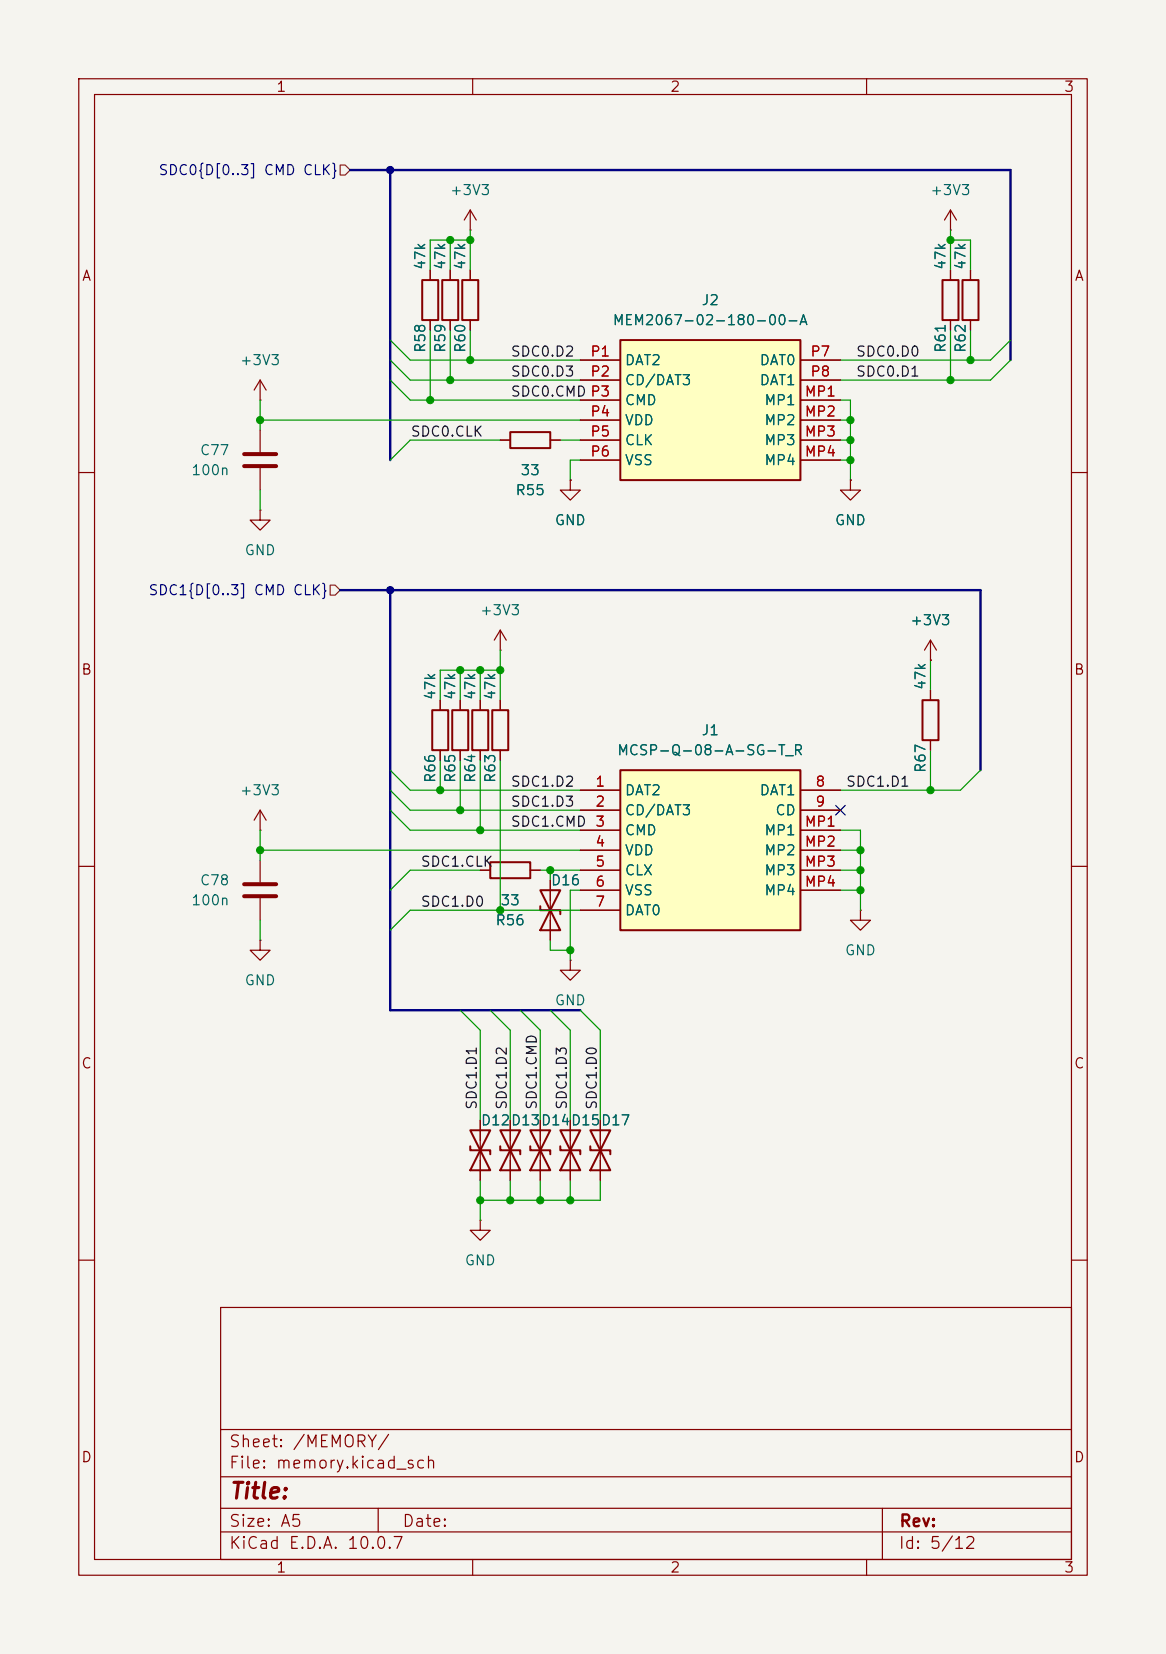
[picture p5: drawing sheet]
<svg xmlns="http://www.w3.org/2000/svg" width="148mm" height="210mm" viewBox="0 0 148 210" stroke-linecap="round" stroke-linejoin="round" font-family="sans-serif">
<path d="M0 0h148v210h-148z" fill="#f5f4ef" stroke="#f5f4ef" stroke-width=".13"/>
<g fill="none" stroke="#840000" stroke-width=".15">
<path d="M10 10h128v190h-128zM12 12h124v186h-124zM60 10v2M110 10v2M54.6 34.3v1.3M57.1 34.3v1.3M59.7 29.2h.1M59.7 26.7v2.5M59.7 34.3v1.3M59.7 26.7l-.8 1.2M59.7 26.7l.8 1.2M120.6 29.2h.1"/>
<path d="M120.6 26.7l-.7 1.2M120.6 26.7l.8 1.2M120.6 26.7v2.5M123.2 34.3v1.3M33 50.8h.1M33 48.3v2.5M33 54.6v2.8M33 59.4v2.8M33 48.3l-.7 1.2M33 48.3l.8 1.2M54.6 40.6v1.3M57.1 40.6v1.3"/>
<path d="M59.7 40.6v1.3M123.2 40.6v1.3M10 60h2M33 64.8v1.2h1.3l-1.3 1.3-1.3-1.3h1.3M33 64.8h.1M72.4 61v1.2h1.3l-1.3 1.3-1.3-1.3h1.3M72.4 61h.1M107.9 61v1.2h1.3l-1.3 1.3-1.2-1.3h1.2M107.9 61h.1M136 60h2M55.9 88.9v1.3M55.9 95.3v1.2"/>
<path d="M58.4 88.9v1.3M58.4 95.3v1.2M61 88.9v1.3M61 95.3v1.2M63.5 82.6h.1M63.5 80v2.6M63.5 88.9v1.3M63.5 95.3v1.2M63.5 80l-.8 1.3M63.5 80l.8 1.3M118.1 83.8h.1M118.1 81.3v2.5"/>
<path d="M118.1 87.6v1.3M118.1 94v1.3M118.1 81.3l-.8 1.3M118.1 81.3l.8 1.3M10 110h2M33 105.4h.1M33 119.4v1.3h1.3l-1.3 1.2-1.3-1.2h1.3M33 119.4h.1M33 102.9l-.7 1.2M33 102.9l.8 1.2M33 102.9v2.5M33 109.2v2.8"/>
<path d="M33 114v2.8M61 110.5h1.2M67.3 110.5h1.3M69.8 111.8v7.6M109.2 115.6v1.2h1.3l-1.3 1.3-1.3-1.3h1.3M109.2 115.6h.1M136 110h2M72.4 121.9v1.3h1.3l-1.3 1.3-1.3-1.3h1.3M72.4 121.9h.1M61 154.9v1.3h1.2l-1.2 1.3-1.3-1.3h1.3M61 154.9h.1M61 142.2v7.7"/>
<path d="M64.8 142.2v7.7M68.6 142.2v7.7M72.4 142.2v7.7M76.2 142.2v7.7M10 160h2M28 166h108v32h-108zM136 160h2M28 194.5h108M28 191.5h108M28 187.5h108M28 181.5h108M48 191.5v3"/>
<path d="M60 198v2M110 198v2M112 191.5v6.5"/>
</g>
<g fill="none" stroke="#840000" stroke-width=".25">
<path d="M53.6 35.6h2v5h-2zM56.1 35.6h2.1v5h-2.1zM58.7 35.6h2v5h-2zM122.2 35.6h2v5h-2zM54.9 90.2h2v5.1h-2zM57.4 90.2h2v5.1h-2zM59.9 90.2h2.1v5.1h-2.1zM62.5 90.2h2v5.1h-2zM117.1 88.9h2v5.1h-2zM62.2 109.5h5.1v2h-5.1zM68.6 113h2.5l-2.5 5.1h2.5zM68.6 115.1v.5h2.5v.5"/>
<path d="M59.7 143.5h2.5l-2.5 5.1h2.5zM59.7 145.5v.6h2.5v.5M63.5 143.5h2.5l-2.5 5.1h2.5zM63.5 145.5v.6h2.5v.5M67.3 143.5h2.5l-2.5 5.1h2.5zM67.3 145.5v.6h2.5v.5M71.1 143.5h2.6l-2.6 5.1h2.6zM71.1 145.5v.6h2.6v.5M74.9 143.5h2.6l-2.6 5.1h2.6zM74.9 145.5v.6h2.6v.5"/>
</g>
<path d="M31 59.2h4.1M31 57.7h4.1M31 113.8h4.1M31 112.3h4.1" fill="none" stroke="#840000" stroke-width=".51"/>
<path d="M78.7 43.2h22.9v17.8h-22.9z" fill="#ffffc2"/>
<path d="M64.8 54.9h5v2h-5zM78.7 43.2h22.9v17.8h-22.9z" fill="none" stroke="#840000" stroke-width=".25"/>
<g fill="none" stroke="#840000" stroke-width=".15">
<path d="M63.5 55.9h1.3M69.8 55.9h1.3M73.7 50.8h5M73.7 53.3h5M73.7 55.9h5M73.7 58.4h5M73.7 45.7h5M73.7 48.3h5M101.6 50.8h5.1M101.6 53.3h5.1M101.6 55.9h5.1M101.6 58.4h5.1"/>
<path d="M101.6 45.7h5.1M101.6 48.3h5.1"/>
</g>
<path d="M78.7 97.8h22.9v20.3h-22.9z" fill="#ffffc2"/>
<path d="M119.6 35.6h2.1v5h-2.1zM78.7 97.8h22.9v20.3h-22.9z" fill="none" stroke="#840000" stroke-width=".25"/>
<g fill="none" stroke="#840000" stroke-width=".15">
<path d="M54.6 34.3v1.3M57.1 34.3v1.3M59.7 34.3v1.3M120.6 34.3v1.3M123.2 34.3v1.3M54.6 40.6v1.3M57.1 40.6v1.3M59.7 40.6v1.3M63.5 55.9h1.3M69.8 55.9h1.3M73.7 50.8h5M73.7 53.3h5"/>
<path d="M73.7 55.9h5M73.7 58.4h5M73.7 45.7h5M73.7 48.3h5M101.6 50.8h5.1M101.6 53.3h5.1M101.6 55.9h5.1M101.6 58.4h5.1M101.6 45.7h5.1M101.6 48.3h5.1M120.6 40.6v1.3M123.2 40.6v1.3"/>
<path d="M72.4 61h.1M107.9 61h.1M55.9 88.9v1.3M55.9 95.3v1.2M58.4 88.9v1.3M58.4 95.3v1.2M61 88.9v1.3M61 95.3v1.2M63.5 88.9v1.3M63.5 95.3v1.2M118.1 83.8h.1M118.1 87.6v1.3"/>
<path d="M118.1 94v1.3M61 110.5h1.2M67.3 110.5h1.3M69.8 111.8v2.5M69.8 116.8v2.6M73.7 100.3h5M73.7 102.9h5M73.7 105.4h5M73.7 108h5M73.7 110.5h5M73.7 113h5M73.7 115.6h5"/>
<path d="M101.6 100.3h5.1M101.6 102.9h5.1M101.6 105.4h5.1M101.6 108h5.1M101.6 110.5h5.1M101.6 113h5.1M61 142.2v2.6M61 147.3v2.6M64.8 142.2v2.6M64.8 147.3v2.6M68.6 142.2v2.6M68.6 147.3v2.6"/>
<path d="M72.4 142.2v2.6M72.4 147.3v2.6M76.2 142.2v2.6M76.2 147.3v2.6"/>
</g>
<path d="M43.2 21h.6l.6 .6-.6 .6h-.6zM41.9 74.3h.6l.7 .6-.7 .7h-.6z" fill="none" stroke="#725600" stroke-width=".15"/>
<path d="M44.4 21.6h83.9v24.1M49.5 21.6v36.8M43.2 74.9h81.3v22.9M49.5 74.9v53.4h24.2" fill="none" stroke="#000084" stroke-width=".3"/>
<g fill="none" stroke="#009600" stroke-width=".15">
<path d="M57.1 30.5v3.8M59.7 29.2v5.1M59.7 30.5h-5.1v3.8M120.6 30.5h2.6v3.8M120.6 29.2v5.1M33 50.8v3.8M33 53.3h40.7M49.5 45.7l2.6 2.6h21.6M49.5 43.2l2.6 2.5h21.6M49.5 48.3l2.6 2.5h21.6M54.6 41.9v8.9M57.1 41.9v6.4"/>
<path d="M59.7 41.9v3.8M63.5 55.9h-11.4l-2.6 2.5M71.1 55.9h2.6M73.7 58.4h-1.3v2.6M106.7 55.9h1.2M106.7 58.4h1.2M106.7 53.3h1.2M106.7 50.8h1.2v10.2M120.6 41.9v6.4M123.2 41.9v3.8M128.3 45.7l-2.6 2.6h-19M128.3 43.2l-2.6 2.5h-19"/>
<path d="M33 62.2v2.6M49.5 97.8l2.6 2.5h21.6M55.9 96.5v3.8M58.4 85.1v3.8M58.4 96.5v6.4M61 85.1v3.8M61 96.5v8.9M63.5 82.6v6.3M63.5 96.5v19.1M63.5 85.1h-7.6v3.8M118.1 83.8v3.8M118.1 95.3v5"/>
<path d="M124.5 97.8l-2.6 2.5h-15.2M33 105.4v3.8M33 116.8v2.6M33 108h40.7M49.5 102.9l2.6 2.5h21.6M49.5 100.3l2.6 2.6h21.6M61 110.5h-8.9l-2.6 2.5M68.6 110.5h5.1M69.8 110.5v1.3M69.8 119.4v1.3h2.6M73.7 113h-1.3v8.9M73.7 115.6h-21.6l-2.6 2.5"/>
<path d="M106.7 105.4h2.5v10.2M106.7 113h2.5M106.7 110.5h2.5M106.7 108h2.5M58.4 128.3l2.6 2.5v11.4M62.2 128.3l2.6 2.5v11.4M66 128.3l2.6 2.5v11.4M69.8 128.3l2.6 2.5v11.4M73.7 128.3l2.5 2.5v11.4M61 149.9v5M64.8 149.9v2.5M68.6 149.9v2.5"/>
<path d="M72.4 149.9v2.5M76.2 149.9v2.5h-15.2"/>
</g>
<path d="M106.1 102.3l1.2 1.2M107.3 102.3l-1.2 1.2" fill="none" stroke="#000084" stroke-width=".15"/>
<g fill="#009600" stroke="#009600" stroke-width=".13">
<circle cx="33" cy="53.3" r=".46"/>
<circle cx="61" cy="85.1" r=".46"/>
<circle cx="63.5" cy="85.1" r=".46"/>
<circle cx="58.4" cy="85.1" r=".46"/>
<circle cx="118.1" cy="100.3" r=".46"/>
<circle cx="69.8" cy="110.5" r=".46"/>
<circle cx="72.4" cy="120.7" r=".46"/>
<circle cx="55.9" cy="100.3" r=".46"/>
<circle cx="109.2" cy="108" r=".46"/>
<circle cx="109.2" cy="110.5" r=".46"/>
<circle cx="61" cy="105.4" r=".46"/>
<circle cx="58.4" cy="102.9" r=".46"/>
<circle cx="109.2" cy="113" r=".46"/>
<circle cx="57.1" cy="30.5" r=".46"/>
<circle cx="59.7" cy="30.5" r=".46"/>
<circle cx="72.4" cy="152.4" r=".46"/>
<circle cx="64.8" cy="152.4" r=".46"/>
<circle cx="61" cy="152.4" r=".46"/>
<circle cx="68.6" cy="152.4" r=".46"/>
<circle cx="63.5" cy="115.6" r=".46"/>
<circle cx="33" cy="108" r=".46"/>
<circle cx="57.1" cy="48.3" r=".46"/>
<circle cx="54.6" cy="50.8" r=".46"/>
<circle cx="59.7" cy="45.7" r=".46"/>
<circle cx="107.9" cy="55.9" r=".46"/>
<circle cx="107.9" cy="58.4" r=".46"/>
<circle cx="107.9" cy="53.3" r=".46"/>
<circle cx="123.2" cy="45.7" r=".46"/>
<circle cx="120.6" cy="48.3" r=".46"/>
<circle cx="120.6" cy="30.5" r=".46"/>
</g>
<g fill="#000084" stroke="#000084" stroke-width=".13">
<circle cx="49.5" cy="74.9" r=".46"/>
<circle cx="49.5" cy="21.6" r=".46"/>
</g>
<text font-size="2" fill="#840000" x="29" y="190.8">Title:</text>
<g font-size="1.5" fill="#840000">
<text x="29" y="184.1">Sheet: /MEMORY/</text>
<text x="29" y="186.8">File: memory.kicad_sch</text>
<text x="29" y="197">KiCad E.D.A. 10.0.7</text>
<text x="29" y="194.2">Size: A5</text>
<text x="51" y="194.2">Date:</text>
<text x="114" y="197">Id: 5/12</text>
<text x="114.1" y="194.2">Rev:</text>
</g>
<g font-size="1.3" fill="#840000">
<text x="35" y="12">1</text>
<text x="85" y="12">2</text>
<text x="135" y="12">3</text>
<text x="10.3" y="36">A</text>
<text x="136.3" y="36">A</text>
<text x="10.2" y="86">B</text>
<text x="136.2" y="86">B</text>
<text x="10.2" y="136">C</text>
<text x="136.2" y="136">C</text>
<text x="10.2" y="186">D</text>
<text x="136.2" y="186">D</text>
<text x="35" y="200">1</text>
<text x="85" y="200">2</text>
<text x="135" y="200">3</text>
</g>
<g font-size="1.3" fill="#000084">
<text x="20" y="22.6">SDC0{D[0..3] CMD CLK}</text>
<text x="18.8" y="75.9">SDC1{D[0..3] CMD CLK}</text>
</g>
<g font-size="1.3" fill="#006464">
<text x="57" y="25.1">+3V3</text>
<text x="118" y="25.1">+3V3</text>
<text x="54.3" y="34.4" transform="rotate(-90 54.3 34.4)">47k</text>
<text x="56.8" y="34.4" transform="rotate(-90 56.8 34.4)">47k</text>
<text x="59.4" y="34.4" transform="rotate(-90 59.4 34.4)">47k</text>
<text x="120.3" y="34.4" transform="rotate(-90 120.3 34.4)">47k</text>
<text x="122.9" y="34.4" transform="rotate(-90 122.9 34.4)">47k</text>
<text x="77.7" y="41.6">MEM2067-02-180-00-A</text>
<text x="89" y="39.1">J2</text>
<text x="30.4" y="46.7">+3V3</text>
<text x="54.3" y="44.9" transform="rotate(-90 54.3 44.9)">R58</text>
<text x="56.8" y="44.9" transform="rotate(-90 56.8 44.9)">R59</text>
<text x="59.4" y="44.9" transform="rotate(-90 59.4 44.9)">R60</text>
<text x="79.2" y="46.7">DAT2</text>
<text x="96.3" y="46.7">DAT0</text>
<text x="120.3" y="44.9" transform="rotate(-90 120.3 44.9)">R61</text>
<text x="122.9" y="44.9" transform="rotate(-90 122.9 44.9)">R62</text>
<text x="79.2" y="49.2">CD/DAT3</text>
<text x="79.2" y="51.8">CMD</text>
<text x="96.3" y="49.2">DAT1</text>
<text x="96.9" y="51.8">MP1</text>
<text x="25.3" y="58.1">C77</text>
<text x="79.2" y="54.3">VDD</text>
<text x="79.2" y="56.8">CLK</text>
<text x="79.2" y="59.4">VSS</text>
<text x="96.9" y="54.3">MP2</text>
<text x="96.9" y="56.8">MP3</text>
<text x="96.9" y="59.4">MP4</text>
<text x="24.2" y="60.7">100n</text>
<text x="65.3" y="63.2">R55</text>
<text x="66" y="60.7">33</text>
<text x="31" y="70.8">GND</text>
<text x="70.3" y="67">GND</text>
<text x="105.9" y="67">GND</text>
<text x="60.8" y="78.4">+3V3</text>
<text x="115.4" y="79.7">+3V3</text>
<text x="55.6" y="89" transform="rotate(-90 55.6 89)">47k</text>
<text x="58.1" y="89" transform="rotate(-90 58.1 89)">47k</text>
<text x="60.7" y="89" transform="rotate(-90 60.7 89)">47k</text>
<text x="63.2" y="89" transform="rotate(-90 63.2 89)">47k</text>
<text x="117.8" y="87.7" transform="rotate(-90 117.8 87.7)">47k</text>
<text x="89" y="93.7">J1</text>
<text x="30.4" y="101.3">+3V3</text>
<text x="55.6" y="99.5" transform="rotate(-90 55.6 99.5)">R66</text>
<text x="58.1" y="99.5" transform="rotate(-90 58.1 99.5)">R65</text>
<text x="60.7" y="99.5" transform="rotate(-90 60.7 99.5)">R64</text>
<text x="63.2" y="99.5" transform="rotate(-90 63.2 99.5)">R63</text>
<text x="78.3" y="96.2">MCSP-Q-08-A-SG-T_R</text>
<text x="79.2" y="101.3">DAT2</text>
<text x="96.3" y="101.3">DAT1</text>
<text x="117.8" y="98.2" transform="rotate(-90 117.8 98.2)">R67</text>
<text x="79.2" y="103.8">CD/DAT3</text>
<text x="79.2" y="106.4">CMD</text>
<text x="96.9" y="106.4">MP1</text>
<text x="98.3" y="103.8">CD</text>
<text x="25.3" y="112.7">C78</text>
<text x="69.8" y="112.7">D16</text>
<text x="79.2" y="108.9">VDD</text>
<text x="79.2" y="111.5">CLX</text>
<text x="79.2" y="114">VSS</text>
<text x="96.9" y="108.9">MP2</text>
<text x="96.9" y="111.5">MP3</text>
<text x="96.9" y="114">MP4</text>
<text x="24.2" y="115.3">100n</text>
<text x="62.8" y="117.8">R56</text>
<text x="63.4" y="115.3">33</text>
<text x="79.2" y="116.5">DAT0</text>
<text x="31" y="125.4">GND</text>
<text x="107.2" y="121.6">GND</text>
<text x="70.3" y="128">GND</text>
<text x="60.9" y="143.2">D12D13D14D15D17</text>
<text x="58.9" y="161">GND</text>
</g>
<g font-size="1.3" fill="#0f0f0f">
<text x="64.7" y="45.6">SDC0.D2</text>
<text x="108.6" y="45.6">SDC0.D0</text>
<text x="64.7" y="48.1">SDC0.D3</text>
<text x="64.7" y="50.7">SDC0.CMD P3</text>
<text x="108.6" y="48.1">SDC0.D1</text>
<text x="52" y="55.8">SDC0.CLK</text>
<text x="64.7" y="100.2">SDC1.D2</text>
<text x="107.3" y="100.2">SDC1.D1</text>
<text x="64.7" y="105.3">SDC1.CMD</text>
<text x="64.7" y="102.7">SDC1.D3</text>
<text x="53.3" y="110.4">SDC1.CLK</text>
<text x="53.3" y="115.4">SDC1.D0</text>
<text x="60.8" y="141" transform="rotate(-90 60.8 141)">SDC1.D1</text>
<text x="64.6" y="141" transform="rotate(-90 64.6 141)">SDC1.D2</text>
<text x="68.5" y="141" transform="rotate(-90 68.5 141)">SDC1.CMD</text>
<text x="72.3" y="141" transform="rotate(-90 72.3 141)">SDC1.D3</text>
<text x="76.1" y="141" transform="rotate(-90 76.1 141)">SDC1.D0</text>
</g>
<g font-size="1.3" fill="#a90000">
<text x="74.8" y="45.6">P1</text>
<text x="102.8" y="45.6">P7</text>
<text x="74.8" y="48.1">P2</text>
<text x="74.8" y="53.2">P4</text>
<text x="74.8" y="50.7">P3</text>
<text x="102" y="50.7">MP1</text>
<text x="102" y="53.2">MP2</text>
<text x="102.8" y="48.1">P8</text>
<text x="74.8" y="55.7">P5</text>
<text x="74.8" y="58.3">P6</text>
<text x="102" y="55.7">MP3</text>
<text x="102" y="58.3">MP4</text>
<text x="75.5" y="100.2">1</text>
<text x="103.4" y="100.2">8</text>
<text x="75.5" y="102.7">2</text>
<text x="75.5" y="105.3">3</text>
<text x="75.5" y="107.8">4</text>
<text x="102" y="105.3">MP1</text>
<text x="102" y="107.8">MP2</text>
<text x="103.4" y="102.7">9</text>
<text x="75.5" y="110.4">5</text>
<text x="75.5" y="112.9">6</text>
<text x="102" y="110.4">MP3</text>
<text x="102" y="112.9">MP4</text>
<text x="75.5" y="115.4">7</text>
</g>
</svg>
